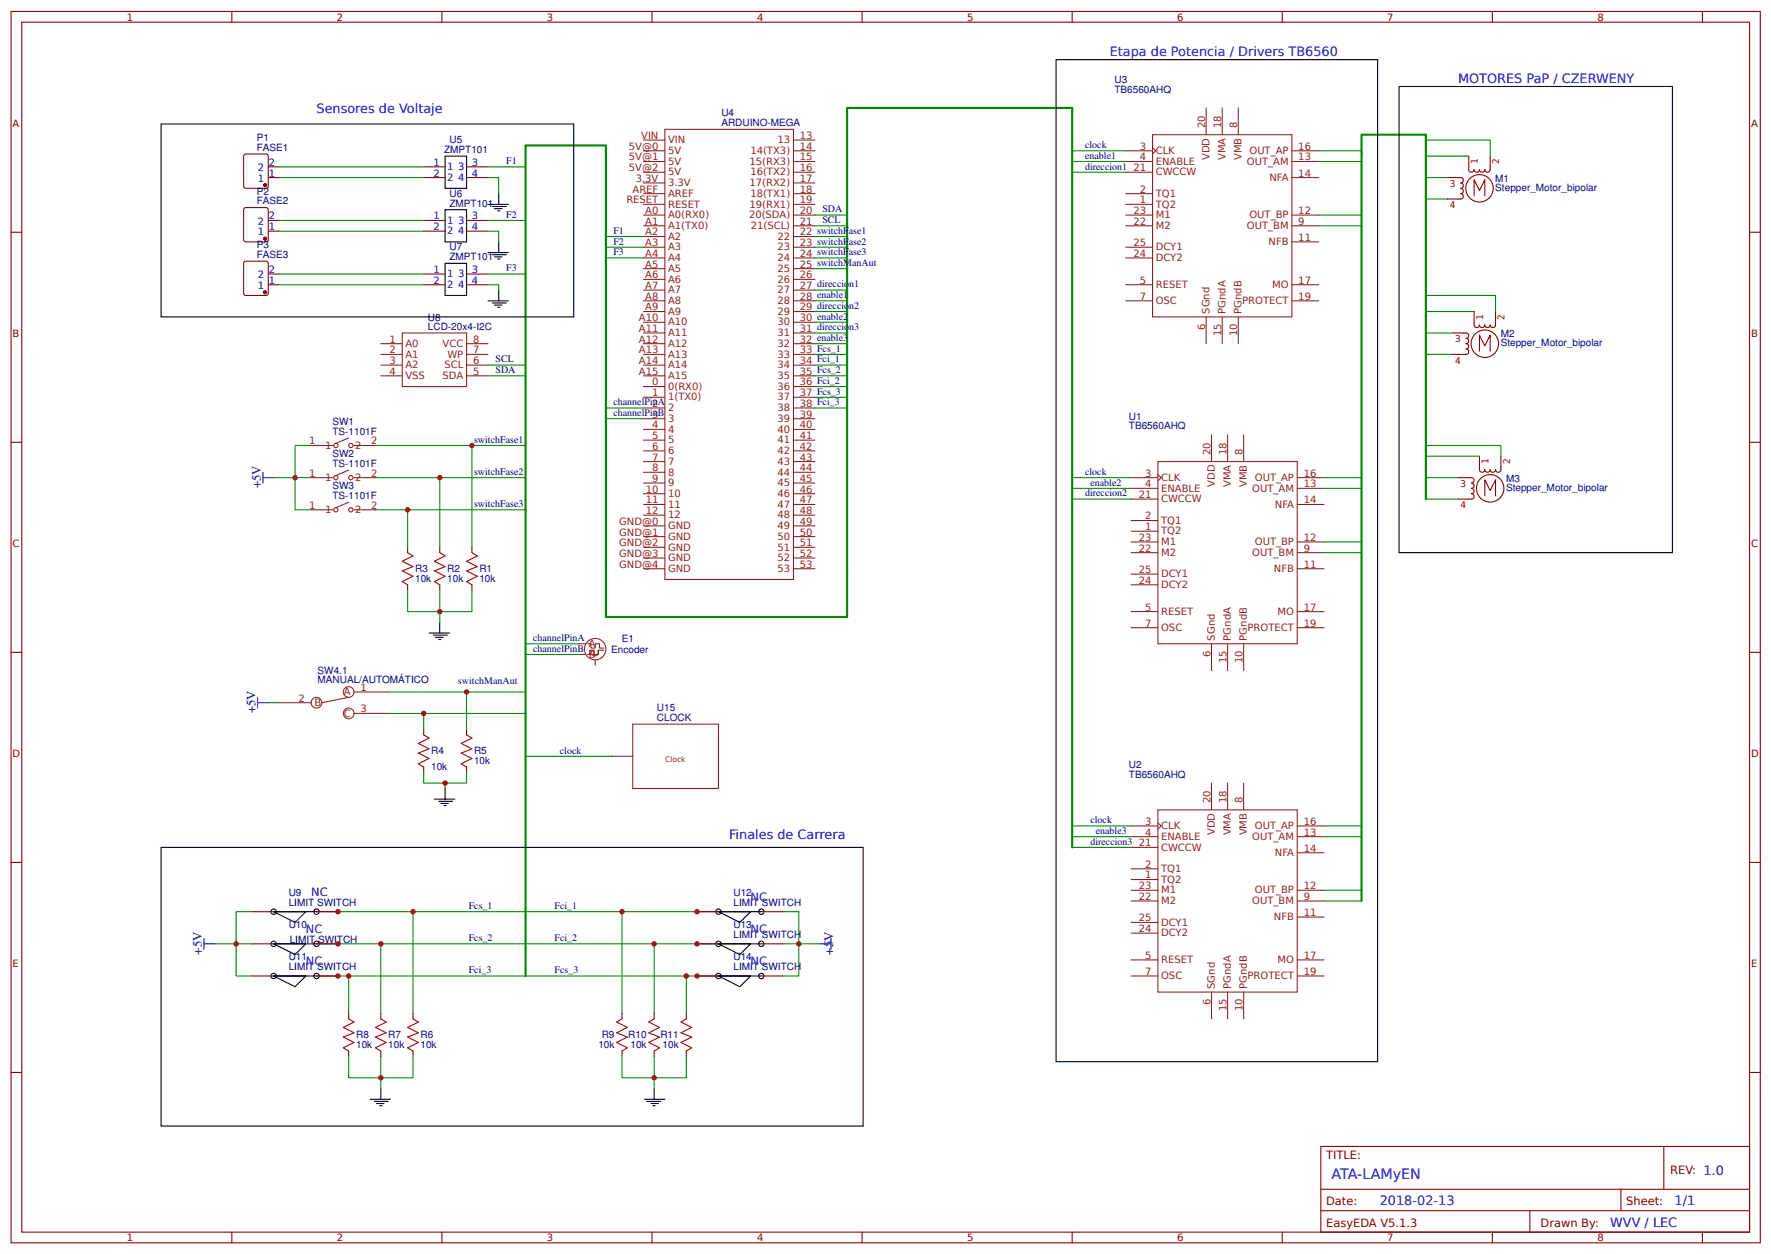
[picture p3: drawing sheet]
<svg xmlns="http://www.w3.org/2000/svg" width="437mm" height="310mm" viewBox="0 0 437 310" stroke-linecap="round" stroke-linejoin="round" font-family="sans-serif">
<g fill="none" stroke="#800" stroke-width=".26">
<path d="M2.7 2.8h431.8v304h-431.8zM5.4 5.5h426.5v298.7h-426.5zM57.2 2.8v2.7M109.1 2.8v2.7M160.9 2.8v2.7M212.8 2.8v2.7M264.7 2.8v2.7M316.5 2.8v2.7M368.4 2.8v2.7M420.2 2.8v2.7M2.7 57.3h2.7M104.6 41.2h5.3"/>
<path d="M104.6 43.8h5.3M104.6 54.4h5.3M104.6 57.1h5.3M115.2 41.2h5.3M115.2 43.8h5.3M115.2 54.4h5.3M115.2 57.1h5.3M431.9 57.3h2.6M104.6 67.7h5.3M104.6 70.3h5.3M115.2 67.7h5.3M115.2 70.3h5.3"/>
<path d="M2.7 109.2h2.7M431.9 109.2h2.6M100.6 135.1v1.3M108.6 135.1v1.3M116.5 135.1v1.3M100.6 144.4v1.3M108.6 144.4v1.3M116.5 144.4v1.3M2.7 161.1h2.7M431.9 161.1h2.6M104.6 180.1v1.3M104.6 189.4v1.3"/>
<path d="M115.2 180.1v1.3M115.2 189.4v1.3M2.7 212.9h2.7M431.9 212.9h2.6M2.7 264.8h2.7M431.9 264.8h2.6M326 283h105.9v21.2h-105.9zM326 293.6h105.9M326 298.9h105.9M377.6 298.9v5.3M400.1 293.6v5.3M410.7 283v10.6"/>
<path d="M57.2 304.2v2.6M109.1 304.2v2.6M160.9 304.2v2.6M212.8 304.2v2.6M264.7 304.2v2.6M316.5 304.2v2.6M368.4 304.2v2.6M420.2 304.2v2.6"/>
</g>
<g fill="none" stroke="#8d2323" stroke-width=".26">
<path d="M158.8 37.2h5.3M158.8 39.9h5.3M158.8 34.6h5.3M164.1 31.9h31.8v111.2h-31.8zM195.9 37.2h5.3M195.9 39.9h5.3M195.9 34.6h5.3M277.9 37.2h6.6M277.9 39.9h6.6M284.5 33.3h34.4v44.9h-34.4zM284.5 36.4l.8 .8-.8 .8M297.7 26.6v6.7"/>
<path d="M301.7 26.6v6.7M305.7 26.6v6.7M318.9 37.2h6.6M318.9 39.9h6.6M158.8 50.5h5.3M158.8 47.8h5.3M158.8 55.7h5.3M158.8 42.5h5.3M158.8 53.1h5.3M158.8 58.4h5.3M158.8 45.2h5.3M195.9 50.5h5.3"/>
<path d="M195.9 47.8h5.3M195.9 55.7h5.3M195.9 42.5h5.3M195.9 53.1h5.3M195.9 58.4h5.3M195.9 45.2h5.3M277.9 50.5h6.6M277.9 47.8h6.6M277.9 55.7h6.6M277.9 42.5h6.6M277.9 53.1h6.6M318.9 55.7h6.6"/>
<path d="M318.9 59.7h6.6M318.9 53.1h6.6M318.9 43.8h6.6M158.8 74.3h5.3M158.8 63.7h5.3M158.8 61h5.3M158.8 66.3h5.3M158.8 69h5.3M158.8 71.6h5.3M158.8 76.9h5.3M158.8 79.6h5.3M195.9 74.3h5.3"/>
<path d="M195.9 63.7h5.3M195.9 61h5.3M195.9 66.3h5.3M195.9 69h5.3M195.9 71.6h5.3M195.9 76.9h5.3M195.9 79.6h5.3M277.9 70.3h6.6M277.9 74.3h6.6M277.9 63.7h6.6M277.9 61h6.6M297.7 78.2v6.7"/>
<path d="M301.7 78.2v6.7M305.7 78.2v6.7M318.9 70.3h6.6M318.9 74.3h6.6M94 84.9h5.3M94 87.5h5.3M94 90.1h5.3M94 92.8h5.3M99.3 82.2h15.9v13.2h-15.9zM115.2 84.9h5.3M115.2 87.5h5.3M115.2 90.1h5.3"/>
<path d="M115.2 92.8h5.3M158.8 82.2h5.3M158.8 84.9h5.3M158.8 87.5h5.3M158.8 90.1h5.3M158.8 92.8h5.3M158.8 98.1h5.3M158.8 95.4h5.3M195.9 82.2h5.3M195.9 84.9h5.3M195.9 87.5h5.3M195.9 90.1h5.3"/>
<path d="M195.9 92.8h5.3M195.9 98.1h5.3M195.9 95.4h5.3M76.8 117.9h5.3M76.8 110h5.3M86.1 108.1l-3.2 1.4M86.1 116.1l-3.2 1.3M87.4 117.9h5.3M87.4 110h5.3M158.8 100.7h5.3M158.8 103.4h5.3M158.8 106h5.3"/>
<path d="M158.8 108.7h5.3M158.8 111.3h5.3M158.8 114h5.3M158.8 116.6h5.3M158.8 119.2h5.3M195.9 100.7h5.3M195.9 103.4h5.3M195.9 106h5.3M195.9 108.7h5.3M195.9 111.3h5.3M195.9 114h5.3M195.9 116.6h5.3"/>
<path d="M195.9 119.2h5.3M279.2 117.9h6.6M285.8 114h34.4v44.9h-34.4zM285.8 117.1l.8 .8-.8 .8M299.1 107.3v6.7M303 107.3v6.7M307 107.3v6.7M320.2 117.9h6.6M76.8 125.9h5.3M86.1 124l-3.2 1.3M87.4 125.9h5.3M158.8 124.5h5.3"/>
<path d="M158.8 121.9h5.3M158.8 127.2h5.3M158.8 129.8h5.3M158.8 132.5h5.3M158.8 135.1h5.3M158.8 137.8h5.3M195.9 124.5h5.3M195.9 121.9h5.3M195.9 127.2h5.3M195.9 129.8h5.3M195.9 132.5h5.3M195.9 135.1h5.3"/>
<path d="M195.9 137.8h5.3M279.2 131.2h6.6M279.2 128.5h6.6M279.2 120.6h6.6M279.2 136.4h6.6M279.2 123.2h6.6M279.2 133.8h6.6M320.2 120.6h6.6M320.2 136.4h6.6M320.2 133.8h6.6M320.2 124.5h6.6M143 158.9h1.5"/>
<path d="M145.1 158.9h.8v1.1h1v-1.1h1.1v1.1h1M158.8 140.4h5.3M195.9 140.4h5.3M279.2 151h6.6M279.2 155h6.6M279.2 144.4h6.6M279.2 141.7h6.6M299.1 158.9v6.6M303 158.9v6.6M307 158.9v6.6M320.2 151h6.6M320.2 155h6.6"/>
<path d="M320.2 140.4h6.6M68.9 173.5h7.9M86.1 172.2l-6.6 1.3M87.4 170.8h7.9M87.4 176.1h7.9M143 161.6h1.5M146.9 162.9v1.3M149 160.5h-1.3v1.1h-1v-1.1h-1.1v1.1h-.5M285.8 199.9h34.4v45h-34.4zM299.1 193.3v6.6M303 193.3v6.6M307 193.3v6.6"/>
<path d="M279.2 217.1h6.6M279.2 214.5h6.6M279.2 203.9h6.6M279.2 206.6h6.6M279.2 209.2h6.6M279.2 219.8h6.6M285.8 203.1l.8 .8-.8 .8M320.2 203.9h6.6M320.2 206.6h6.6M320.2 219.8h6.6M320.2 210.5h6.6M279.2 237h6.6"/>
<path d="M279.2 222.4h6.6M279.2 230.4h6.6M279.2 227.7h6.6M320.2 237h6.6M320.2 222.4h6.6M320.2 226.4h6.6M279.2 241h6.6M299.1 244.9v6.6M303 244.9v6.6M307 244.9v6.6M320.2 241h6.6"/>
<circle cx="82.9" cy="110" r=".53"/>
<circle cx="82.9" cy="117.9" r=".53"/>
<circle cx="86.6" cy="117.9" r=".53"/>
<circle cx="86.6" cy="110" r=".53"/>
<circle cx="82.9" cy="125.9" r=".53"/>
<circle cx="86.6" cy="125.9" r=".53"/>
<circle cx="78.1" cy="173.5" r="1.32"/>
<circle cx="86.1" cy="176.1" r="1.32"/>
<circle cx="86.1" cy="170.8" r="1.32"/>
<circle cx="146.9" cy="160.3" r="2.65"/>
</g>
<path d="M129.7 125.9v-90h19.9v103.2M352 123.2v-89.9h-15.9v189.1M209.1 140.4v-113.8h55.6v182.6" fill="none" stroke="#080" stroke-width=".53"/>
<g fill="none" stroke="#080" stroke-width=".26">
<path d="M264.7 37.2h13.2M264.7 39.9h13.2M325.5 37.2h10.6v1.3M325.5 39.9h10.6M352 34.6h15.9v3.9M352 38.5h10.6M120.5 41.2h9.2M120.5 54.4h9.2M201.2 58.4h7.9v1.3M264.7 42.5h13.2M325.5 53.1h10.6M325.5 55.7h10.6"/>
<path d="M352 43.8h5.3M352 49.1h5.3M120.5 67.7h9.2M201.2 76.9h7.9M201.2 71.6h7.9M201.2 61h7.9M201.2 63.7h7.9M201.2 66.3h7.9M201.2 74.3h7.9M201.2 79.6h7.9M352 72.9h17.2v4M352 76.9h11.9"/>
<path d="M120.5 90.1h9.2M120.5 92.8h9.2M201.2 82.2h7.9M201.2 87.5h7.9M201.2 84.9h7.9M201.2 90.1h7.9M201.2 92.8h7.9M201.2 95.4h7.9M201.2 98.1h7.9M352 82.2h6.6M352 87.5h6.6M201.2 100.7h7.9"/>
<path d="M264.7 117.9h14.5M326.8 117.9h9.3M352 110h18.5v2.6M352 117.9h7.9M352 112.6h13.2M264.7 120.6h14.5M264.7 123.2h14.5M326.8 120.6h9.3M326.8 133.8h9.3M326.8 136.4h9.3M352 123.2h7.9M100.6 145.7v5.3h15.9v-5.3"/>
<path d="M108.6 145.7v5.3M264.7 203.9h14.5M264.7 206.6h14.5M264.7 209.2h14.5M326.8 203.9h9.3M326.8 206.6h9.3M326.8 219.8h9.3M326.8 222.4h9.3"/>
</g>
<path d="M260.7 14.7h79.4v247.4h-79.4zM109.9 38.5h5.3v8h-5.3zM345.4 21.4h67.4v115h-67.4zM109.9 51.8h5.3v7.9h-5.3zM109.9 65h5.3v7.9h-5.3zM105.9 156.3h5M107 156.8h3.4M107.5 157.3h1.9M108.3 157.9h.5M108.6 153.6v2.7" fill="none" stroke="#000" stroke-width=".26"/>
<path d="M64.9 117.9h2.6M64.9 116.6v2.6" fill="none" stroke="#00f" stroke-width=".26"/>
<path d="M100.6 136.4l1.3 .8-2.6 1.4 2.6 1.3-2.6 1 2.6 1.4-2.6 1.3 1.3 .8M108.6 136.4l1.3 .8-2.7 1.4 2.7 1.3-2.7 1 2.7 1.4-2.7 1.3 1.4 .8M116.5 136.4l1.3 .8-2.6 1.4 2.6 1.3-2.6 1 2.6 1.4-2.6 1.3 1.3 .8M104.6 181.4l1.3 .8-2.6 1.3 2.6 1.4-2.6 1 2.6 1.3-2.6 1.4 1.3 .8M115.2 181.4l1.3 .8-2.6 1.3 2.6 1.4-2.6 1 2.6 1.3-2.6 1.4 1.3 .8" fill="none" stroke="#a00000" stroke-width=".26"/>
<path d="M362.6 38.5v3.4a.66 .66 0 0 0 .6 .6 .66 .66 0 0 0 .7-.6 .66 .66 0 0 0 .6 .6 .66 .66 0 0 0 .7-.6 .66 .66 0 0 0 .7 .6 .66 .66 0 0 0 .6-.6 .66 .66 0 0 0 .7 .6 .66 .66 0 0 0 .7-.6v-3.4M357.3 43.8h3.3a.66 .66 0 0 1 .6 .7 .66 .66 0 0 1-.6 .7 .66 .66 0 0 1 .6 .6 .66 .66 0 0 1-.6 .7 .66 .66 0 0 1 .6 .6 .66 .66 0 0 1-.6 .7 .66 .66 0 0 1 .6 .7 .66 .66 0 0 1-.6 .6h-3.3M363.9 48.3v-3.9l1.3 2.6 1.3-2.6v3.9M368.6 46.5a3.4 3.4 0 0 0-4.8-3.1 3.4 3.4 0 0 0-.7 5.7 3.4 3.4 0 0 0 5.4-1.8l.1-.7M363.9 76.9v3.3a.66 .66 0 0 0 .6 .7 .66 .66 0 0 0 .7-.7 .66 .66 0 0 0 .7 .7 .66 .66 0 0 0 .6-.7 .66 .66 0 0 0 .7 .7 .66 .66 0 0 0 .7-.7 .66 .66 0 0 0 .6 .7 .66 .66 0 0 0 .7-.7v-3.3M358.6 82.2h3.3a.66 .66 0 0 1 .7 .7 .66 .66 0 0 1-.7 .6 .66 .66 0 0 1 .7 .7 .66 .66 0 0 1-.7 .7 .66 .66 0 0 1 .7 .6 .66 .66 0 0 1-.7 .7 .66 .66 0 0 1 .7 .6 .66 .66 0 0 1-.7 .7h-3.3M365.2 86.7v-4l1.3 2.7 1.4-2.7v4M369.9 84.9a3.4 3.4 0 0 0-4.8-3.1 3.4 3.4 0 0 0-.7 5.7 3.4 3.4 0 0 0 5.4-1.8l.1-.7M359.9 117.9h3.3a.66 .66 0 0 1 .7 .7 .66 .66 0 0 1-.7 .6 .66 .66 0 0 1 .7 .7 .66 .66 0 0 1-.7 .7 .66 .66 0 0 1 .7 .6 .66 .66 0 0 1-.7 .7 .66 .66 0 0 1 .7 .7 .66 .66 0 0 1-.7 .6h-3.3M365.2 112.6v3.3a.66 .66 0 0 0 .7 .7 .66 .66 0 0 0 .6-.7 .66 .66 0 0 0 .7 .7 .66 .66 0 0 0 .7-.7 .66 .66 0 0 0 .6 .7 .66 .66 0 0 0 .7-.7 .66 .66 0 0 0 .6 .7 .66 .66 0 0 0 .7-.7v-3.3M366.5 122.4v-3.9l1.4 2.6 1.3-2.6v3.9M371.2 120.6a3.4 3.4 0 0 0-4.8-3.1 3.4 3.4 0 0 0-.7 5.7 3.4 3.4 0 0 0 5.4-1.8l.1-.7" fill="none" stroke="#840000" stroke-width=".26"/>
<circle cx="108.6" cy="151" r=".66" fill="#c00"/>
<path d="M92.7 110h37M92.7 117.9h37M108.6 117.9v17.2M92.7 125.9h37M100.6 125.9v9.2M108.6 151v2.6" fill="none" stroke="#080" stroke-width=".26"/>
<circle cx="108.6" cy="117.9" r=".66" fill="#c00"/>
<path d="M116.5 110v25.1" fill="none" stroke="#080" stroke-width=".26"/>
<g fill="#c00">
<circle cx="116.5" cy="110" r=".66"/>
<circle cx="100.6" cy="125.9" r=".66"/>
</g>
<path d="M72.8 117.9h4M76.8 110h-4v15.9h4" fill="none" stroke="#080" stroke-width=".26"/>
<circle cx="72.8" cy="117.9" r=".66" fill="#c00"/>
<path d="M67.5 117.9h5.3M95.3 170.8h34.4M95.3 176.1h34.4M104.6 176.1v4" fill="none" stroke="#080" stroke-width=".26"/>
<path d="M129.7 125.9v50.2" fill="none" stroke="#080" stroke-width=".53"/>
<circle cx="104.6" cy="176.1" r=".66" fill="#c00"/>
<path d="M115.2 170.8v9.3" fill="none" stroke="#080" stroke-width=".26"/>
<circle cx="115.2" cy="170.8" r=".66" fill="#c00"/>
<path d="M107.2 197.3h5.1M108.3 197.8h3.4M108.8 198.4h1.9M109.6 198.9h.5M109.9 194.7v2.6" fill="none" stroke="#000" stroke-width=".26"/>
<path d="M104.6 190.7v2.6h10.6v-2.6M109.9 193.3v1.4" fill="none" stroke="#080" stroke-width=".26"/>
<circle cx="109.9" cy="193.3" r=".66" fill="#c00"/>
<path d="M63.6 173.5h2.6M63.6 172.2v2.6M50.4 233h2.6M50.4 231.7v2.6" fill="none" stroke="#00f" stroke-width=".26"/>
<g fill="none" stroke="#080" stroke-width=".26">
<path d="M68.9 54.4h35.7M68.9 57.1h35.7M68.9 41.2h35.7M68.9 43.8h35.7M120.5 43.8h2.6v4M120.5 57.1h2.6v2.6M201.2 53.1h7.9M201.2 55.7h7.9M68.9 67.7h35.7M68.9 70.3h35.7M120.5 70.3h2.6v1.3M149.6 100.7h9.2"/>
<path d="M149.6 103.4h9.2M129.7 158.9h13.3M66.2 173.5h2.7M129.7 161.6h13.3M86.1 260.8v5.3h15.8v-5.3M94 260.8v5.3"/>
</g>
<g fill="none" stroke="#800" stroke-width=".26">
<path d="M60.4 38.1l5.3-.1 .5 .3v7.7l-.2 .4-5.3 .1-.5-.3-.1-7.7zM60.4 51.3l5.3-.1 .5 .3v7.7l-.2 .4-5.3 .1-.5-.2-.1-7.7zM66.2 43.8h2.7M66.2 41.2h2.7M66.2 57.1h2.7M66.2 54.4h2.7M60.4 64.6l5.3-.1 .5 .2v7.7l-.2 .5h-5.3l-.5-.2-.1-7.7zM66.2 70.3h2.7M66.2 67.7h2.7M86.1 250.2v1.3M86.1 259.5v1.3M94 250.2v1.3"/>
<path d="M94 259.5v1.3M101.9 250.2v1.3M101.9 259.5v1.3"/>
</g>
<g fill="#800" stroke="#800" stroke-width=".26">
<circle cx="65.4" cy="45.7" r=".4"/>
<circle cx="65.4" cy="58.9" r=".4"/>
<circle cx="65.4" cy="72.2" r=".4"/>
</g>
<g fill="none" stroke="#000" stroke-width=".26">
<path d="M120.5 50.5h5M121.5 51h3.5M122.1 51.5h1.8M122.8 52h.6M123.1 47.8v2.7M123.1 59.7v2.7M120.5 62.4h5M120.5 74.3h5M121.5 62.9h3.5M121.5 74.8h3.5M122.1 63.4h1.8M122.1 75.3h1.8"/>
<path d="M122.8 63.9h.6M122.8 75.9h.6M123.1 71.6v2.7M91.4 271.4h5M92.4 271.9h3.5M92.9 272.4h1.9M93.7 273h.6M94 268.7v2.7"/>
</g>
<path d="M149.6 139.1v13.2h59.5v-11.9M129.7 176.1v64.9" fill="none" stroke="#080" stroke-width=".53"/>
<path d="M86.1 251.5l1.3 .8-2.7 1.4 2.7 1.3-2.7 1 2.7 1.4-2.7 1.3 1.4 .8M94 251.5l1.3 .8-2.6 1.4 2.6 1.3-2.6 1 2.6 1.4-2.6 1.3 1.3 .8M101.9 251.5l1.4 .8-2.7 1.4 2.7 1.3-2.7 1 2.7 1.4-2.7 1.3 1.3 .8" fill="none" stroke="#a00000" stroke-width=".26"/>
<circle cx="94" cy="266.1" r=".66" fill="#c00"/>
<path d="M58.3 233h4M62.3 225.1h-4v15.9h4M94 233v17.2M101.9 225.1v25.1M86.1 241v9.2M94 266.1v2.6" fill="none" stroke="#080" stroke-width=".26"/>
<circle cx="58.3" cy="233" r=".66" fill="#c00"/>
<path d="M53 233h5.3M153.5 260.8v5.3h15.9v-5.3M161.5 260.8v5.3" fill="none" stroke="#080" stroke-width=".26"/>
<path d="M159.1 271.4h5M159.6 271.9h3.5M160.7 272.4h1.8M161.2 273h.5M161.5 268.7v2.7" fill="none" stroke="#000" stroke-width=".26"/>
<path d="M202.5 233h2.6M205.1 231.7v2.6" fill="none" stroke="#00f" stroke-width=".26"/>
<path d="M153.5 251.5l-1.3 .8 2.7 1.4-2.7 1.3 2.7 1-2.7 1.4 2.7 1.3-1.4 .8M161.5 251.5l-1.3 .8 2.6 1.4-2.6 1.3 2.6 1-2.6 1.4 2.6 1.3-1.3 .8M169.4 251.5l-1.3 .8 2.6 1.4-2.6 1.3 2.6 1-2.6 1.4 2.6 1.3-1.3 .8" fill="none" stroke="#a00000" stroke-width=".26"/>
<path d="M153.5 250.2v1.3M153.5 259.5v1.3M161.5 250.2v1.3M161.5 259.5v1.3M169.4 250.2v1.3M169.4 259.5v1.3" fill="none" stroke="#800" stroke-width=".26"/>
<circle cx="161.5" cy="266.1" r=".66" fill="#c00"/>
<path d="M153.5 225.1v25.1M161.5 233v17.2M193.2 225.1h4v15.9h-4M193.2 233h4M169.4 241v9.2M161.5 266.1v2.6" fill="none" stroke="#080" stroke-width=".26"/>
<circle cx="197.2" cy="233" r=".66" fill="#c00"/>
<path d="M78.1 225.1h99.3M197.2 233h5.3" fill="none" stroke="#080" stroke-width=".26"/>
<circle cx="153.5" cy="225.1" r=".66" fill="#c00"/>
<path d="M78.1 233h99.3" fill="none" stroke="#080" stroke-width=".26"/>
<circle cx="161.5" cy="233" r=".66" fill="#c00"/>
<path d="M129.7 241h47.7" fill="none" stroke="#080" stroke-width=".26"/>
<g fill="#c00">
<circle cx="169.4" cy="241" r=".66"/>
<circle cx="101.9" cy="225.1" r=".66"/>
<circle cx="94" cy="233" r=".66"/>
</g>
<path d="M78.1 241h51.6" fill="none" stroke="#080" stroke-width=".26"/>
<circle cx="86.1" cy="241" r=".66" fill="#c00"/>
<g fill="none" stroke="#000" stroke-width=".26">
<path d="M67.5 225.1h8l-2.7 2.6zM67.5 233h8l-2.7 2.7zM67.5 225.1h10.6M67.5 233h10.6M177.4 225.1h7.9l-2.7 2.6zM177.4 233h7.9l-2.7 2.7zM177.4 225.1h10.5M177.4 233h10.5M67.5 241h8l-2.7 2.6zM67.5 241h10.6M177.4 241h7.9l-2.7 2.6zM177.4 241h10.5"/>
<circle cx="67.5" cy="225.1" r=".66"/>
<circle cx="67.5" cy="233" r=".66"/>
<circle cx="78.1" cy="225.1" r=".66"/>
<circle cx="78.1" cy="233" r=".66"/>
<circle cx="177.4" cy="233" r=".66"/>
<circle cx="177.4" cy="225.1" r=".66"/>
<circle cx="187.9" cy="233" r=".66"/>
<circle cx="187.9" cy="225.1" r=".66"/>
<circle cx="67.5" cy="241" r=".66"/>
<circle cx="78.1" cy="241" r=".66"/>
<circle cx="177.4" cy="241" r=".66"/>
<circle cx="187.9" cy="241" r=".66"/>
</g>
<path d="M62.3 225.1h5.2M62.3 233h5.2M78.1 225.1h5.3M78.1 233h5.3M172.1 225.1h5.3M172.1 233h5.3M187.9 225.1h5.3M187.9 233h5.3M62.3 241h5.2M78.1 241h5.3M172.1 241h5.3M187.9 241h5.3" fill="none" stroke="#800" stroke-width=".26"/>
<g fill="#c00">
<circle cx="83.4" cy="225.1" r=".66"/>
<circle cx="83.4" cy="233" r=".66"/>
<circle cx="83.4" cy="241" r=".66"/>
<circle cx="172.1" cy="225.1" r=".66"/>
<circle cx="172.1" cy="233" r=".66"/>
<circle cx="172.1" cy="241" r=".66"/>
</g>
<path d="M39.8 30.6h101.8v47.6h-101.8zM39.8 209.2h173.3v68.8h-173.3z" fill="none" stroke="#000" stroke-width=".26"/>
<path d="M156.2 178.8h21.2v15.9h-21.2zM150.9 186.7h.1M150.9 186.7h5.3" fill="none" stroke="#8d2323" stroke-width=".26"/>
<path d="M149.6 58.4h9.2M149.6 61h9.2M149.6 63.7h9.2M129.7 186.7h21.2" fill="none" stroke="#080" stroke-width=".26"/>
<text font-size="3.5" fill="#00f" x="328.7" y="291">ATA-LAMyEN</text>
<g font-size="3.2" fill="#00f">
<text x="273.9" y="13.9">Etapa de Potencia / Drivers TB6560</text>
<text x="359.9" y="20.6">MOTORES PaP / CZERWENY</text>
<text x="78.1" y="28">Sensores de Voltaje</text>
<text x="180" y="207.1">Finales de Carrera</text>
<text x="340.6" y="297.6">2018-02-13</text>
<text x="413.4" y="297.6">1/1</text>
<text x="397.5" y="302.9">WVV / LEC</text>
</g>
<g font-size="3.2" fill="#000080">
<text x="64.4" y="120.6" transform="rotate(-90 64.4 120.6)">+5V</text>
<text x="63.1" y="176.1" transform="rotate(-90 63.1 176.1)">+5V</text>
<text x="49.8" y="235.7" transform="rotate(-90 49.8 235.7)">+5V</text>
<text x="205.7" y="235.7" transform="rotate(-90 205.7 235.7)">+5V</text>
</g>
<g font-size="2.8" fill="#00f">
<text x="76.8" y="221.3">NC</text>
<text x="185.3" y="222.4">NC</text>
<text x="75.5" y="230.4">NC</text>
<text x="185.3" y="230.4">NC</text>
<text x="75.5" y="238.3">NC</text>
<text x="185.3" y="238.3">NC</text>
</g>
<g font-size="2.8" fill="#800">
<text x="327.4" y="286.2">TITLE:</text>
<text x="412.3" y="289.9">REV: 1.0</text>
<text x="327.4" y="297.6">Date:</text>
<text x="401.5" y="297.6">Sheet:</text>
<text x="327.4" y="302.9">EasyEDA V5.1.3</text>
<text x="380.3" y="302.9">Drawn By:</text>
</g>
<g font-size="2.5" fill="#800">
<text x="31.3" y="5.1">1</text>
<text x="83.2" y="5.1">2</text>
<text x="135" y="5.1">3</text>
<text x="186.9" y="5.1">4</text>
<text x="238.7" y="5.1">5</text>
<text x="290.6" y="5.1">6</text>
<text x="342.5" y="5.1">7</text>
<text x="394.3" y="5.1">8</text>
<text x="3.1" y="31.4">A</text>
<text x="432.3" y="31.4">A</text>
<text x="3.1" y="83.3">B</text>
<text x="432.3" y="83.3">B</text>
<text x="3.1" y="135.1">C</text>
<text x="432.3" y="135.1">C</text>
<text x="3.1" y="187">D</text>
<text x="432.3" y="187">D</text>
<text x="3.1" y="238.8">E</text>
<text x="432.3" y="238.8">E</text>
<text x="31.3" y="306.4">1</text>
<text x="83.2" y="306.4">2</text>
<text x="135" y="306.4">3</text>
<text x="186.9" y="306.4">4</text>
<text x="238.7" y="306.4">5</text>
<text x="290.6" y="306.4">6</text>
<text x="342.5" y="306.4">7</text>
<text x="394.3" y="306.4">8</text>
</g>
<g font-size="2.5" fill="#000080">
<text x="275.1" y="23.1">TB6560AHQ</text>
<text x="275.1" y="20.5">U3</text>
<text x="178.1" y="28.6">U4</text>
<text x="63.4" y="34.8">P1</text>
<text x="111" y="35.4">U5</text>
<text x="178.1" y="31.1">ARDUINO-MEGA</text>
<text x="63.4" y="37.2">FASE1</text>
<text x="109.6" y="37.8">ZMPT101</text>
<text x="125" y="40.5">F1</text>
<text x="267.8" y="41.9">direccion1</text>
<text x="267.8" y="39.2">enable1</text>
<text x="267.8" y="36.6">clock</text>
<text x="369.1" y="47">Stepper_Motor_bipolar</text>
<text x="369.1" y="44.8">M1</text>
<text x="63.4" y="50.5">FASE2</text>
<text x="63.4" y="48">P2</text>
<text x="110.9" y="51">ZMPT101</text>
<text x="111" y="48.6">U6</text>
<text x="125" y="53.8">F2</text>
<text x="203" y="52.4">SDA</text>
<text x="151.4" y="57.7">F1</text>
<text x="203" y="55.1">SCL</text>
<text x="63.4" y="63.7">FASE3</text>
<text x="63.4" y="61.3">P3</text>
<text x="110.9" y="64.2">ZMPT101</text>
<text x="111" y="61.8">U7</text>
<text x="151.4" y="60.4">F2</text>
<text x="151.4" y="63">F3</text>
<text x="125" y="67">F3</text>
<text x="105.6" y="81.4">LCD-20x4-I2C</text>
<text x="105.6" y="79.2">U8</text>
<text x="370.4" y="83.2">M2</text>
<text x="122.3" y="89.5">SCL</text>
<text x="370.4" y="85.4">Stepper_Motor_bipolar</text>
<text x="122.3" y="92.1">SDA</text>
<text x="151.4" y="100.1">channelPinA</text>
<text x="82.1" y="107.3">TS-1101F</text>
<text x="82.1" y="104.9">SW1</text>
<text x="151.4" y="102.7">channelPinB</text>
<text x="278.7" y="106">TB6560AHQ</text>
<text x="278.7" y="103.6">U1</text>
<text x="82.1" y="112.9">SW2</text>
<text x="117" y="109.3">switchFase1</text>
<text x="82.1" y="115.3">TS-1101F</text>
<text x="117" y="117.3">switchFase2</text>
<text x="267.8" y="117.3">clock</text>
<text x="269.2" y="119.9">enable2</text>
<text x="371.8" y="118.9">M3</text>
<text x="82.1" y="123.2">TS-1101F</text>
<text x="82.1" y="120.8">SW3</text>
<text x="117" y="125.2">switchFase3</text>
<text x="267.8" y="122.6">direccion2</text>
<text x="371.8" y="121.1">Stepper_Motor_bipolar</text>
<text x="102.5" y="143.7">10k</text>
<text x="102.5" y="141.3">R3</text>
<text x="110.4" y="143.7">10k</text>
<text x="110.4" y="141.3">R2</text>
<text x="118.3" y="143.7">10k</text>
<text x="118.3" y="141.3">R1</text>
<text x="131.6" y="158.3">channelPinA</text>
<text x="131.6" y="160.9">channelPinB</text>
<text x="150.9" y="161.2">Encoder</text>
<text x="153.5" y="158.6">E1</text>
<text x="78.4" y="166.5">SW4.1</text>
<text x="78.4" y="168.7">MANUAL/AUTOMÁTICO</text>
<text x="113.1" y="168.9">switchManAut</text>
<text x="162.2" y="178">CLOCK</text>
<text x="162.2" y="175.6">U15</text>
<text x="106.4" y="190">10k</text>
<text x="106.4" y="186.2">R4</text>
<text x="117" y="188.7">10k</text>
<text x="117" y="186.2">R5</text>
<text x="138.2" y="186.1">clock</text>
<text x="278.7" y="189.6">U2</text>
<text x="278.7" y="192">TB6560AHQ</text>
<text x="269.2" y="203.3">clock</text>
<text x="269.2" y="208.5">direccion3</text>
<text x="270.5" y="205.9">enable3</text>
<text x="71.3" y="221.2">U9</text>
<text x="181.1" y="221.2">U12</text>
<text x="71.3" y="223.6">LIMIT SWITCH</text>
<text x="115.7" y="224.4">Fcs_1</text>
<text x="136.9" y="224.4">Fci_1</text>
<text x="181.1" y="223.6">LIMIT SWITCH</text>
<text x="71.3" y="229.2">U10</text>
<text x="71.5" y="232.9">LIMIT SWITCH</text>
<text x="115.7" y="232.4">Fcs_2</text>
<text x="136.9" y="232.4">Fci_2</text>
<text x="181.1" y="231.6">LIMIT SWITCH</text>
<text x="181.1" y="229.2">U13</text>
<text x="71.3" y="239.5">LIMIT SWITCH</text>
<text x="71.3" y="237.1">U11</text>
<text x="181.1" y="239.5">LIMIT SWITCH</text>
<text x="181.1" y="237.1">U14</text>
<text x="115.7" y="240.3">Fci_3</text>
<text x="136.9" y="240.3">Fcs_3</text>
<text x="87.9" y="256.4">R8</text>
<text x="95.9" y="256.4">R7</text>
<text x="103.8" y="256.4">R6</text>
<text x="148.5" y="256.4">R9</text>
<text x="155.1" y="256.4">R10</text>
<text x="163" y="256.4">R11</text>
<text x="87.9" y="258.8">10k</text>
<text x="95.9" y="258.8">10k</text>
<text x="103.8" y="258.8">10k</text>
<text x="147.7" y="258.8">10k</text>
<text x="155.6" y="258.8">10k</text>
<text x="163.6" y="258.8">10k</text>
</g>
<g font-size="2.5" fill="#8d2323">
<text x="158.3" y="34.3">VIN</text>
<text x="164.9" y="35.4">VIN</text>
<text x="191.9" y="35.4">13</text>
<text x="197.5" y="34.3">13</text>
<text x="297.5" y="31.7" transform="rotate(-90 297.5 31.7)">20</text>
<text x="301.4" y="31.7" transform="rotate(-90 301.4 31.7)">18</text>
<text x="305.4" y="31.7" transform="rotate(-90 305.4 31.7)">8</text>
<text x="155.2" y="37">5V@0</text>
<text x="155.2" y="39.6">5V@1</text>
<text x="164.9" y="38">5V</text>
<text x="164.9" y="40.7">5V</text>
<text x="185" y="40.7">15(RX3)</text>
<text x="185.2" y="38">14(TX3)</text>
<text x="197.5" y="39.6">15</text>
<text x="197.5" y="37">14</text>
<text x="281.3" y="37">3</text>
<text x="281.3" y="39.6">4</text>
<text x="285.3" y="38">CLK</text>
<text x="285.3" y="40.7">ENABLE</text>
<text x="298.5" y="39.5" transform="rotate(-90 298.5 39.5)">VDD</text>
<text x="302.5" y="39.6" transform="rotate(-90 302.5 39.6)">VMA</text>
<text x="306.5" y="39.6" transform="rotate(-90 306.5 39.6)">VMB</text>
<text x="307.8" y="40.7">OUT_AM</text>
<text x="308.4" y="38">OUT_AP</text>
<text x="320.5" y="39.6">13</text>
<text x="320.5" y="37">16</text>
<text x="155.2" y="42.3">5V@2</text>
<text x="156.1" y="47.5">AREF</text>
<text x="156.9" y="44.9">3.3V</text>
<text x="164.9" y="43.3">5V</text>
<text x="164.9" y="46">3.3V</text>
<text x="185" y="46">17(RX2)</text>
<text x="185.2" y="43.3">16(TX2)</text>
<text x="197.5" y="42.3">16</text>
<text x="197.5" y="44.9">17</text>
<text x="197.5" y="47.5">18</text>
<text x="279.8" y="42.3">21</text>
<text x="281.3" y="47.5">2</text>
<text x="285.3" y="43.3">CWCCW</text>
<text x="313.4" y="44.6">NFA</text>
<text x="320.5" y="43.6">14</text>
<text x="154.6" y="50.2">RESET</text>
<text x="159.3" y="52.8">A0</text>
<text x="164.9" y="51.2">RESET</text>
<text x="164.9" y="53.9">A0(RX0)</text>
<text x="164.9" y="48.6">AREF</text>
<text x="184.9" y="53.9">20(SDA)</text>
<text x="185" y="51.2">19(RX1)</text>
<text x="185.2" y="48.6">18(TX1)</text>
<text x="197.5" y="52.8">20</text>
<text x="197.5" y="50.2">19</text>
<text x="279.8" y="52.8">23</text>
<text x="281.3" y="50.2">1</text>
<text x="285.3" y="51.2">TQ2</text>
<text x="285.3" y="48.6">TQ1</text>
<text x="285.3" y="53.9">M1</text>
<text x="308.4" y="53.9">OUT_BP</text>
<text x="320.5" y="52.8">12</text>
<text x="159.3" y="55.5">A1</text>
<text x="159.3" y="58.1">A2</text>
<text x="164.9" y="56.5">A1(TX0)</text>
<text x="164.9" y="59.2">A2</text>
<text x="185.3" y="56.5">21(SCL)</text>
<text x="191.9" y="59.2">22</text>
<text x="197.5" y="58.1">22 switchFase1</text>
<text x="197.5" y="55.5">21</text>
<text x="279.8" y="55.5">22</text>
<text x="285.3" y="56.5">M2</text>
<text x="307.8" y="56.5">OUT_BM</text>
<text x="320.5" y="55.5">9</text>
<text x="320.5" y="59.5">11</text>
<text x="159.3" y="60.8">A3</text>
<text x="159.3" y="63.4">A4</text>
<text x="164.9" y="61.8">A3</text>
<text x="164.9" y="64.5">A4</text>
<text x="191.9" y="61.8">23</text>
<text x="191.9" y="64.5">24</text>
<text x="197.5" y="60.8">23 switchFase2</text>
<text x="197.5" y="63.4">24 switchFase3</text>
<text x="279.8" y="63.4">24</text>
<text x="279.8" y="60.8">25</text>
<text x="285.3" y="64.5">DCY2</text>
<text x="285.3" y="61.8">DCY1</text>
<text x="313.1" y="60.5">NFB</text>
<text x="159.3" y="66.1">A5</text>
<text x="159.3" y="68.7">A6</text>
<text x="159.3" y="71.4">A7</text>
<text x="164.9" y="67.1">A5</text>
<text x="164.9" y="69.8">A6</text>
<text x="191.9" y="67.1">25</text>
<text x="191.9" y="69.8">26</text>
<text x="197.5" y="66.1">25 switchManAut</text>
<text x="197.5" y="68.7">26</text>
<text x="197.5" y="71.4">27 direccion1</text>
<text x="281.3" y="70">5</text>
<text x="285.3" y="71.1">RESET</text>
<text x="314" y="71.1">MO</text>
<text x="320.5" y="70">17</text>
<text x="159.3" y="74">A8</text>
<text x="159.3" y="76.6">A9</text>
<text x="164.9" y="72.4">A7</text>
<text x="164.9" y="75.1">A8</text>
<text x="164.9" y="77.7">A9</text>
<text x="191.9" y="72.4">27</text>
<text x="191.9" y="75.1">28</text>
<text x="191.9" y="77.7">29</text>
<text x="197.5" y="74">28 enable1</text>
<text x="197.5" y="76.6">29 direccion2</text>
<text x="281.3" y="74">7</text>
<text x="285.3" y="75.1">OSC</text>
<text x="298.5" y="77.4" transform="rotate(-90 298.5 77.4)">SGnd</text>
<text x="302.5" y="77.4" transform="rotate(-90 302.5 77.4)">PGndA</text>
<text x="306.5" y="77.4" transform="rotate(-90 306.5 77.4)">PGndB</text>
<text x="306.6" y="75.1">PROTECT</text>
<text x="320.5" y="74">19</text>
<text x="157.7" y="79.3">A10</text>
<text x="157.7" y="81.9">A11</text>
<text x="164.9" y="80.4">A10</text>
<text x="164.9" y="83">A11</text>
<text x="191.9" y="80.4">30</text>
<text x="191.9" y="83">31</text>
<text x="197.5" y="79.3">30 enable2</text>
<text x="197.5" y="81.9">31 direccion3</text>
<text x="297.5" y="81.4" transform="rotate(-90 297.5 81.4)">6</text>
<text x="301.4" y="83" transform="rotate(-90 301.4 83)">15</text>
<text x="305.4" y="83" transform="rotate(-90 305.4 83)">10</text>
<text x="96.1" y="89.9">3</text>
<text x="96.1" y="84.6">1</text>
<text x="96.1" y="87.2">2</text>
<text x="100.1" y="85.6">A0</text>
<text x="100.1" y="88.3">A1</text>
<text x="109.2" y="85.6">VCC</text>
<text x="110.4" y="88.3">WP</text>
<text x="116.8" y="87.2">7</text>
<text x="116.8" y="84.6">8</text>
<text x="116.8" y="89.9">6</text>
<text x="157.7" y="84.6">A12</text>
<text x="157.7" y="87.2">A13</text>
<text x="157.7" y="89.9">A14</text>
<text x="164.9" y="85.6">A12</text>
<text x="164.9" y="88.3">A13</text>
<text x="191.9" y="85.6">32</text>
<text x="191.9" y="88.3">33</text>
<text x="197.5" y="84.6">32 enable3</text>
<text x="197.5" y="87.2">33 Fcs_1</text>
<text x="197.5" y="89.9">34 Fci_1</text>
<text x="96.1" y="92.5">4</text>
<text x="100.1" y="93.6">VSS</text>
<text x="100.1" y="90.9">A2</text>
<text x="109.3" y="93.6">SDA</text>
<text x="109.7" y="90.9">SCL</text>
<text x="116.8" y="92.5">5</text>
<text x="157.7" y="92.5">A15</text>
<text x="161" y="95.2">0</text>
<text x="164.9" y="90.9">A14</text>
<text x="164.9" y="93.6">A15</text>
<text x="191.9" y="90.9">34</text>
<text x="191.9" y="93.6">35</text>
<text x="197.5" y="92.5">35 Fcs_2</text>
<text x="197.5" y="95.2">36 Fci_2</text>
<text x="161" y="97.8">1</text>
<text x="161" y="100.5">2</text>
<text x="164.9" y="98.9">1(TX0)</text>
<text x="164.9" y="101.5">2</text>
<text x="164.9" y="96.2">0(RX0)</text>
<text x="191.9" y="96.2">36</text>
<text x="191.9" y="98.9">37</text>
<text x="191.9" y="101.5">38</text>
<text x="197.5" y="97.8">37 Fcs_3</text>
<text x="197.5" y="100.5">38 Fci_3</text>
<text x="161" y="103.1">3</text>
<text x="161" y="105.8">4</text>
<text x="164.9" y="104.2">3</text>
<text x="164.9" y="106.8">4</text>
<text x="191.9" y="106.8">40</text>
<text x="191.9" y="104.2">39</text>
<text x="197.5" y="105.8">40</text>
<text x="197.5" y="103.1">39</text>
<text x="76.3" y="109.7">1</text>
<text x="80.2" y="110.8">1</text>
<text x="87.7" y="110.8">2</text>
<text x="91.6" y="109.7">2</text>
<text x="161" y="108.4">5</text>
<text x="161" y="111">6</text>
<text x="161" y="113.7">7</text>
<text x="164.9" y="109.5">5</text>
<text x="164.9" y="112.1">6</text>
<text x="191.9" y="109.5">41</text>
<text x="191.9" y="112.1">42</text>
<text x="197.5" y="108.4">41</text>
<text x="197.5" y="111">42</text>
<text x="197.5" y="113.7">43</text>
<text x="298.8" y="112.4" transform="rotate(-90 298.8 112.4)">20</text>
<text x="302.8" y="112.4" transform="rotate(-90 302.8 112.4)">18</text>
<text x="306.7" y="112.4" transform="rotate(-90 306.7 112.4)">8</text>
<text x="76.3" y="117.7">1</text>
<text x="80.2" y="118.7">1</text>
<text x="87.7" y="118.7">2</text>
<text x="91.6" y="117.7">2</text>
<text x="161" y="116.3">8</text>
<text x="161" y="119">9</text>
<text x="164.9" y="114.7">7</text>
<text x="164.9" y="117.4">8</text>
<text x="191.9" y="114.7">43</text>
<text x="191.9" y="117.4">44</text>
<text x="197.5" y="116.3">44</text>
<text x="197.5" y="119">45</text>
<text x="282.7" y="117.7">3</text>
<text x="286.6" y="118.7">CLK</text>
<text x="309.8" y="118.7">OUT_AP</text>
<text x="321.8" y="117.7">16</text>
<text x="76.3" y="125.6">1</text>
<text x="91.6" y="125.6">2</text>
<text x="159.4" y="121.6">10</text>
<text x="159.4" y="124.3">11</text>
<text x="164.9" y="120">9</text>
<text x="164.9" y="122.7">10</text>
<text x="164.9" y="125.3">11</text>
<text x="191.9" y="120">45</text>
<text x="191.9" y="122.7">46</text>
<text x="191.9" y="125.3">47</text>
<text x="197.5" y="121.6">46</text>
<text x="197.5" y="124.3">47</text>
<text x="281.1" y="123">21</text>
<text x="282.7" y="120.3">4</text>
<text x="286.6" y="121.4">ENABLE</text>
<text x="286.6" y="124">CWCCW</text>
<text x="299.9" y="120.2" transform="rotate(-90 299.9 120.2)">VDD</text>
<text x="303.8" y="120.3" transform="rotate(-90 303.8 120.3)">VMA</text>
<text x="307.8" y="120.3" transform="rotate(-90 307.8 120.3)">VMB</text>
<text x="309.1" y="121.4">OUT_AM</text>
<text x="314.7" y="125.3">NFA</text>
<text x="321.8" y="120.3">13</text>
<text x="321.8" y="124.3">14</text>
<text x="80.2" y="126.7">1</text>
<text x="87.7" y="126.7">2</text>
<text x="152.8" y="129.6">GND@0</text>
<text x="159.4" y="126.9">12</text>
<text x="164.9" y="128">12</text>
<text x="164.9" y="130.6">GND</text>
<text x="191.9" y="128">48</text>
<text x="191.9" y="130.6">49</text>
<text x="197.5" y="126.9">48</text>
<text x="197.5" y="129.6">49</text>
<text x="282.7" y="130.9">1</text>
<text x="282.7" y="128.2">2</text>
<text x="286.6" y="131.9">TQ2</text>
<text x="286.6" y="129.3">TQ1</text>
<text x="152.8" y="132.2">GND@1</text>
<text x="152.8" y="134.9">GND@2</text>
<text x="152.8" y="137.5">GND@3</text>
<text x="164.9" y="133.3">GND</text>
<text x="164.9" y="135.9">GND</text>
<text x="191.9" y="135.9">51</text>
<text x="191.9" y="133.3">50</text>
<text x="197.5" y="137.5">52</text>
<text x="197.5" y="134.9">51</text>
<text x="197.5" y="132.2">50</text>
<text x="281.1" y="136.2">22</text>
<text x="281.1" y="133.5">23</text>
<text x="286.6" y="137.2">M2</text>
<text x="286.6" y="134.6">M1</text>
<text x="309.1" y="137.2">OUT_BM</text>
<text x="309.8" y="134.6">OUT_BP</text>
<text x="321.8" y="136.2">9</text>
<text x="321.8" y="133.5">12</text>
<text x="152.8" y="140.1">GND@4</text>
<text x="164.9" y="141.2">GND</text>
<text x="164.9" y="138.6">GND</text>
<text x="191.9" y="141.2">53</text>
<text x="191.9" y="138.6">52</text>
<text x="197.5" y="140.1">53</text>
<text x="281.1" y="141.5">25</text>
<text x="286.6" y="142.5">DCY1</text>
<text x="314.5" y="141.2">NFB</text>
<text x="321.8" y="140.1">11</text>
<text x="281.1" y="144.1">24</text>
<text x="286.6" y="145.2">DCY2</text>
<text x="282.7" y="150.7">5</text>
<text x="282.7" y="154.7">7</text>
<text x="286.6" y="151.8">RESET</text>
<text x="286.6" y="155.8">OSC</text>
<text x="308" y="155.8">PROTECT</text>
<text x="315.4" y="151.8">MO</text>
<text x="321.8" y="150.7">17</text>
<text x="321.8" y="154.7">19</text>
<text x="145.3" y="159.7">A</text>
<text x="299.9" y="158.1" transform="rotate(-90 299.9 158.1)">SGnd</text>
<text x="303.8" y="158.1" transform="rotate(-90 303.8 158.1)">PGndA</text>
<text x="307.8" y="158.1" transform="rotate(-90 307.8 158.1)">PGndB</text>
<text x="145.3" y="162.4">B</text>
<text x="147.7" y="162.1" transform="rotate(-90 147.7 162.1)">C</text>
<text x="298.8" y="162.1" transform="rotate(-90 298.8 162.1)">6</text>
<text x="302.8" y="163.7" transform="rotate(-90 302.8 163.7)">15</text>
<text x="306.7" y="163.7" transform="rotate(-90 306.7 163.7)">10</text>
<text x="73.6" y="173.2">2</text>
<text x="84.9" y="171.6">A</text>
<text x="89" y="170.6">1</text>
<text x="77.6" y="174.3">B</text>
<text x="84.9" y="176.9">C</text>
<text x="89" y="175.9">3</text>
<text x="282.7" y="203.6">3</text>
<text x="298.8" y="198.4" transform="rotate(-90 298.8 198.4)">20</text>
<text x="302.8" y="198.4" transform="rotate(-90 302.8 198.4)">18</text>
<text x="306.7" y="198.4" transform="rotate(-90 306.7 198.4)">8</text>
<text x="321.8" y="203.6">16</text>
<text x="281.1" y="208.9">21</text>
<text x="282.7" y="206.3">4</text>
<text x="286.6" y="204.7">CLK</text>
<text x="286.6" y="207.4">ENABLE</text>
<text x="286.6" y="210">CWCCW</text>
<text x="299.9" y="206.2" transform="rotate(-90 299.9 206.2)">VDD</text>
<text x="303.8" y="206.2" transform="rotate(-90 303.8 206.2)">VMA</text>
<text x="307.8" y="206.3" transform="rotate(-90 307.8 206.3)">VMB</text>
<text x="309.1" y="207.4">OUT_AM</text>
<text x="309.8" y="204.7">OUT_AP</text>
<text x="321.8" y="206.3">13</text>
<text x="282.7" y="214.2">2</text>
<text x="286.6" y="215.3">TQ1</text>
<text x="314.7" y="211.3">NFA</text>
<text x="321.8" y="210.3">14</text>
<text x="281.1" y="219.5">23</text>
<text x="282.7" y="216.9">1</text>
<text x="286.6" y="217.9">TQ2</text>
<text x="286.6" y="220.6">M1</text>
<text x="309.8" y="220.6">OUT_BP</text>
<text x="321.8" y="219.5">12</text>
<text x="281.1" y="222.2">22</text>
<text x="281.1" y="227.5">25</text>
<text x="286.6" y="223.2">M2</text>
<text x="309.1" y="223.2">OUT_BM</text>
<text x="314.5" y="227.2">NFB</text>
<text x="321.8" y="222.2">9</text>
<text x="321.8" y="226.1">11</text>
<text x="281.1" y="230.1">24</text>
<text x="286.6" y="231.2">DCY2</text>
<text x="286.6" y="228.5">DCY1</text>
<text x="282.7" y="236.7">5</text>
<text x="286.6" y="237.8">RESET</text>
<text x="315.4" y="237.8">MO</text>
<text x="321.8" y="236.7">17</text>
<text x="282.7" y="240.7">7</text>
<text x="286.6" y="241.7">OSC</text>
<text x="299.9" y="244.1" transform="rotate(-90 299.9 244.1)">SGnd</text>
<text x="303.8" y="244.1" transform="rotate(-90 303.8 244.1)">PGndA</text>
<text x="307.8" y="244.1" transform="rotate(-90 307.8 244.1)">PGndB</text>
<text x="308" y="241.7">PROTECT</text>
<text x="321.8" y="240.7">19</text>
<text x="298.8" y="248.1" transform="rotate(-90 298.8 248.1)">6</text>
<text x="302.8" y="249.7" transform="rotate(-90 302.8 249.7)">15</text>
<text x="306.7" y="249.7" transform="rotate(-90 306.7 249.7)">10</text>
</g>
<g font-size="2.5" fill="#00f">
<text x="66.4" y="40.9">2</text>
<text x="107" y="40.9">1</text>
<text x="110.4" y="42">1</text>
<text x="113.1" y="42">3</text>
<text x="116.5" y="40.9">3</text>
<text x="63.7" y="44.9">1</text>
<text x="63.7" y="42.3">2</text>
<text x="66.4" y="43.6">1</text>
<text x="107" y="43.6">2</text>
<text x="110.4" y="44.6">2</text>
<text x="113.1" y="44.6">4</text>
<text x="116.5" y="43.6">4</text>
<text x="63.7" y="58.1">1</text>
<text x="63.7" y="55.5">2</text>
<text x="66.4" y="56.8">1</text>
<text x="66.4" y="54.2">2</text>
<text x="107" y="54.2">1</text>
<text x="107" y="56.8">2</text>
<text x="110.4" y="55.2">1</text>
<text x="110.4" y="57.9">2</text>
<text x="113.1" y="55.2">3</text>
<text x="113.1" y="57.9">4</text>
<text x="116.5" y="54.2">3</text>
<text x="116.5" y="56.8">4</text>
<text x="63.7" y="71.4">1</text>
<text x="63.7" y="68.7">2</text>
<text x="66.4" y="70">1</text>
<text x="66.4" y="67.4">2</text>
<text x="107" y="67.4">1</text>
<text x="107" y="70">2</text>
<text x="110.4" y="68.4">1</text>
<text x="110.4" y="71.1">2</text>
<text x="113.1" y="68.4">3</text>
<text x="113.1" y="71.1">4</text>
<text x="116.5" y="67.4">3</text>
<text x="116.5" y="70">4</text>
</g>
<g font-size="2.3" fill="#840000">
<text x="364.8" y="40.6" transform="rotate(-90 364.8 40.6)">1</text>
<text x="370.1" y="40.6" transform="rotate(-90 370.1 40.6)">2</text>
<text x="357.9" y="46.1">3</text>
<text x="357.9" y="51.4">4</text>
<text x="366.1" y="78.9" transform="rotate(-90 366.1 78.9)">1</text>
<text x="371.4" y="78.9" transform="rotate(-90 371.4 78.9)">2</text>
<text x="359.2" y="84.5">3</text>
<text x="359.2" y="89.7">4</text>
<text x="367.5" y="114.6" transform="rotate(-90 367.5 114.6)">1</text>
<text x="372.7" y="114.6" transform="rotate(-90 372.7 114.6)">2</text>
<text x="360.5" y="120.2">3</text>
<text x="360.5" y="125.5">4</text>
</g>
<text font-size="1.9" fill="#8d2323" x="164.2" y="188.2">Clock</text>
</svg>
